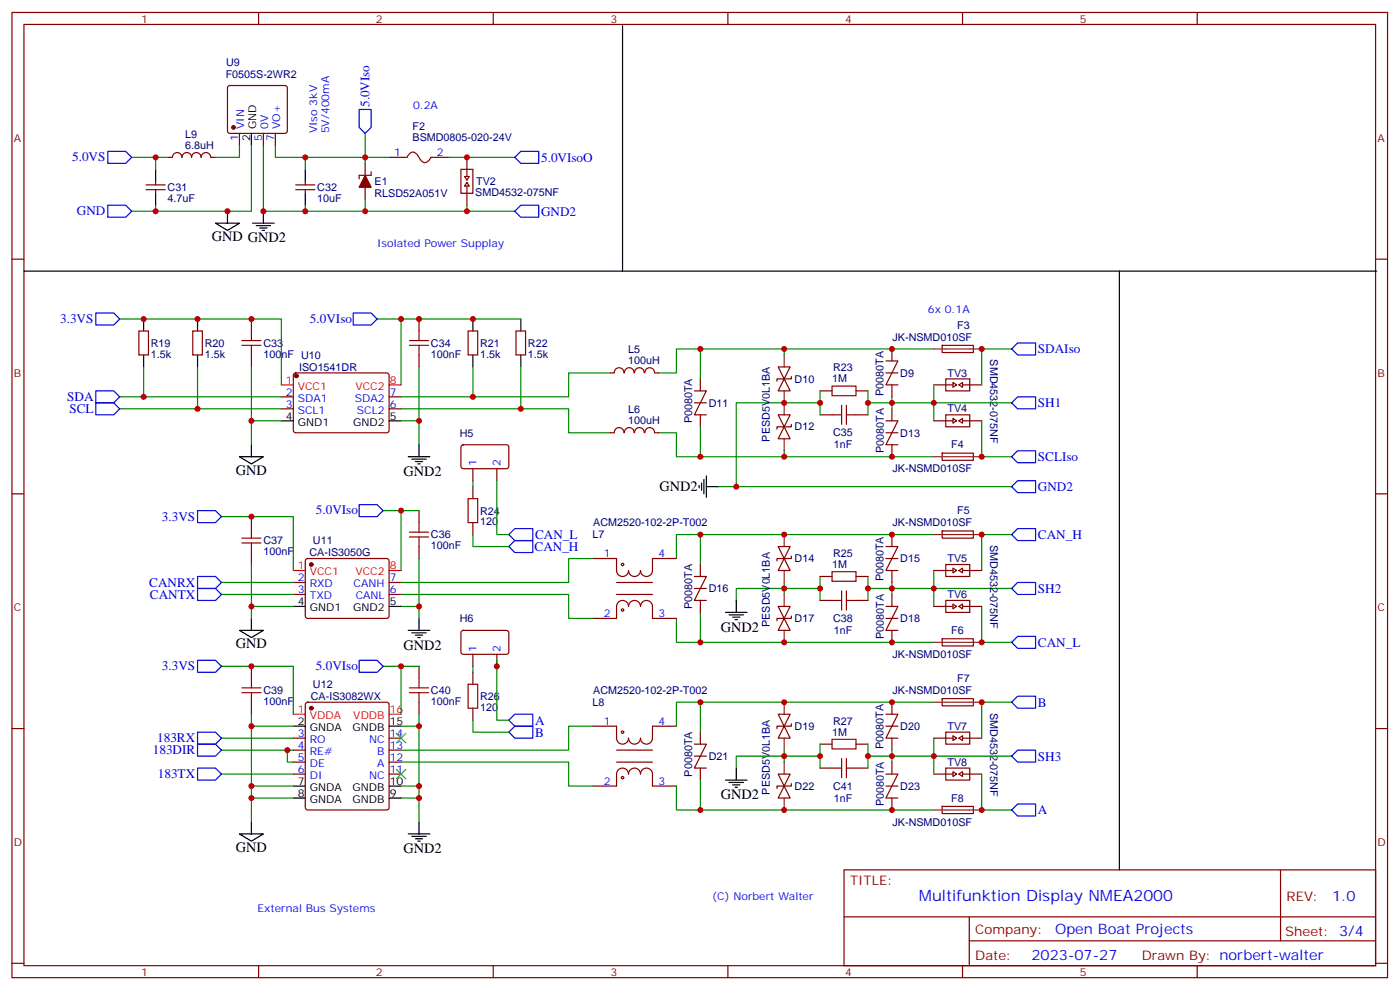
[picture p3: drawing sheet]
<svg xmlns="http://www.w3.org/2000/svg" width="413mm" height="292mm" viewBox="0 0 413 292" stroke-linecap="round" stroke-linejoin="round" font-family="sans-serif">
<g fill="none" stroke="#870000" stroke-width=".35">
<path d="M3.5 3.7h405.4v284.3h-405.4zM7.1 7.2h398.2v277.3h-398.2zM76.2 3.7v3.5M145.3 3.7v3.5M214.5 3.7v3.5M283.6 3.7v3.5M352.8 3.7v3.5M67.3 25.4l.4-.2h16.3l.5 .2 .2 .5v12.7l-.3 .5-.4 .2h-16.3l-.5-.2-.2-.5v-12.7zM70.6 39.3v3.5M77.6 39.3v3.5M81.1 39.3v3.5M43 54.5h5.7"/>
<path d="M43 55.9h5.7M45.9 53.4v1.1M45.9 55.9v1M49.4 46.4l1.4-.1a1.41 1.41 0 0 1 1.4-1.4 1.41 1.41 0 0 1 1.4 1.5 1.41 1.41 0 0 1 1.4-1.5 1.41 1.41 0 0 1 1.4 1.5 1.41 1.41 0 0 1 1.5-1.5 1.41 1.41 0 0 1 1.4 1.5 1.41 1.41 0 0 1 1.4-1.5 1.41 1.41 0 0 1 1.4 1.5h1.4M87.1 54.5h5.7M87.1 55.9h5.7M90 53.4v1.1M90 55.9v1M107.6 48.1v3.5M107.6 55.2v3.5M109.4 50.6v1h-3.6v1.1M114.7 46.4h5.2l.6-1a1.56 1.56 0 0 1 2.7 .5l.2 .3a2.13 2.13 0 0 0 2.3 1.6l1.3-1.4h5.3"/>
<path d="M135.8 49.9h3.5v7h-3.5zM136.9 52h1.4l-.7 1.1zM137.6 53.8l.7 1h-1.4zM137.6 46.4v5.6M137.6 54.8v5.7M3.5 76.3h3.6M405.3 76.3h3.6M40.9 97.5h2.8v7.1h-2.8zM56.8 97.5h2.8v7.1h-2.8zM74.1 94v3.5M123.5 94v3.5M137.9 97.5h2.9v7.1h-2.9z"/>
<path d="M152 97.5h2.9v7.1h-2.9zM74.1 104.6v3.5M82.9 116.9h3.5M86.7 110.1l.4-.2h27.1l.5 .7-.1 16.5-.7 .4-27-.1-.5-.6v-16.2zM114.7 116.9h3.5M123.5 104.6v3.5M183.8 109.8a1.41 1.41 0 0 0-1.4-1.5 1.41 1.41 0 0 0-1.4 1.5l-1.1 .1M184 109.8a1.41 1.41 0 0 1 1.4-1.5 1.41 1.41 0 0 1 1.4 1.5M187 109.8a1.41 1.41 0 0 1 1.4-1.5 1.41 1.41 0 0 1 1.4 1.5M190 109.8a1.41 1.41 0 0 1 1.4-1.5 1.41 1.41 0 0 1 1.4 1.5M193 109.9h1M204.6 115.1h3.5l-3.5 7.1h3.5"/>
<path d="M204.6 118.7h3.5M206.4 111.6v3.5M229.3 108.1h3.5l-1.7 3.5zM231.1 111.6l1.7 3.5h-3.5zM233.2 110.9v.7h-4.2v.7M241.7 115.1h3.5M252.2 115.1h3.6M261.1 106.3h3.5l-3.5 7.1h3.5M261.1 109.9h3.5M262.8 102.8v3.5M262.8 113.4v3.5M275.2 113.4h5.6"/>
<path d="M277.6 101.8l9.2-.1v2.1l-9.1 .1zM278.7 111.6h7.1v3.5h-7.1zM280.8 112.7l1.1 .7-1.1 .7zM282.6 113.4l1-.7v1.4zM283.6 113.4h5.7M82.9 120.4h3.5M114.7 120.4h3.5M136.1 131.2l.4-.2 13 .1 .4 .6v5.9l-.7 .5-12.9-.1-.5-.6v-5.7zM139.3 138.1v3.5M146.4 138.1v3.5M179.9 127.5h1.1M181 127.5a1.41 1.41 0 0 1 1.4-1.5 1.41 1.41 0 0 1 1.4 1.5"/>
<path d="M184 127.5a1.41 1.41 0 0 1 1.4-1.5 1.41 1.41 0 0 1 1.4 1.5M187 127.5a1.41 1.41 0 0 1 1.4-1.5 1.41 1.41 0 0 1 1.4 1.5M190 127.5a1.41 1.41 0 0 1 1.4-1.5 1.41 1.41 0 0 1 1.4 1.5M193 127.5h1M206.4 122.2v3.5M229.3 122.2h3.5l-1.7 3.5zM231.1 125.7l1.7 3.6h-3.5zM233.2 125v.7h-4.2v.7M241.7 122.2h3.5M252.2 122.2h3.6M261.1 124h3.5l-3.5 7h3.5M261.1 127.5h3.5"/>
<path d="M262.8 120.4v3.6M262.8 131v3.5M275.2 124h5.6M277.6 133.5h9.2v2.1h-9.1zM278.7 122.2h7.1v3.5h-7.1zM280.8 123.3l1.1 .7-1.1 .7zM282.6 124l1-.7v1.4zM283.6 124h5.7M3.5 145.5h3.6M74.1 152.2v3.5M123.5 150.4v3.6M139.3 143.4v3.5"/>
<path d="M139.3 154v3.5M262.8 157.5v3.5M277.6 156.4h9.2v2.1h-9.1zM405.3 145.5h3.6M74.1 162.8v3.5M86.4 171.6h3.6M86.4 175.1h3.6M90.2 164.7l.5-.2h23.2l.5 .2 .3 .5-.1 16.5-.7 .5-23.5-.1-.4-.6v-16.3zM114.7 171.6h3.5M114.7 175.1h3.5M123.5 161v3.5M174.6 164.5h7.1v3.6a1.76 1.76 0 0 0 1.7 1.7 1.76 1.76 0 0 0 1.8-1.7 1.76 1.76 0 0 0 1.8 1.7 1.76 1.76 0 0 0 1.7-1.7 1.76 1.76 0 0 0 1.8 1.7 1.76 1.76 0 0 0 1.8-1.7v-3.6h7"/>
<path d="M181.7 171.6h10.6M181.7 175.1h10.6M204.6 169.8h3.5l-3.5 7.1h3.5M204.6 173.4h3.5M206.4 166.3v3.5M206.4 176.9v3.5M229.3 161h3.5l-1.7 3.5zM229.3 178.6h3.5l-1.7 3.6zM231.1 164.5l1.7 3.6h-3.5zM233.2 163.8v.7h-4.2v.7M241.7 176.9h3.5M241.7 169.8h3.5"/>
<path d="M252.2 176.9h3.6M252.2 169.8h3.6M261.1 178.6h3.5l-3.5 7.1h3.5M261.1 161h3.5l-3.5 7.1h3.5M261.1 164.5h3.5M262.8 168.1v3.5M262.8 175.1v3.5M275.2 178.6h5.6M275.2 168.1h5.6M278.7 176.9h7.1v3.5h-7.1zM278.7 166.3h7.1v3.5h-7.1zM280.8 177.9l1.1 .7-1.1 .8z"/>
<path d="M280.8 167.4l1.1 .7-1.1 .7zM282.6 178.6l1-.7v1.5zM282.6 168.1l1-.7v1.4zM283.6 178.6h5.7M283.6 168.1h5.7M74.1 196.3v3.5M123.5 196.3v3.5M136.1 185.9l.4-.2 13 .1 .4 .6v5.9l-.7 .5-12.9-.1-.5-.6v-5.7zM139.3 192.8v3.5M139.3 198v3.6M146.4 192.8v3.5M174.6 182.2h7.1v-3.6a1.76 1.76 0 0 1 1.7-1.7 1.76 1.76 0 0 1 1.8 1.7 1.76 1.76 0 0 1 1.8-1.7 1.76 1.76 0 0 1 1.7 1.7 1.76 1.76 0 0 1 1.8-1.7 1.76 1.76 0 0 1 1.8 1.7v3.6h7"/>
<path d="M231.1 182.2l1.7 3.5h-3.5zM233.2 181.5v.7h-4.2v.7M261.1 182.2h3.5M262.8 185.7v3.5M277.6 188.2h9.2v2.1h-9.1zM3.5 214.6h3.6M74.1 206.9v3.5M86.4 217.5h3.6M90.2 207.1l.5-.2h23.2l.5 .2 .3 .5v30.3l-.3 .5-.5 .2h-23.2l-.5-.2-.2-.5v-30.3zM114.7 217.5h3.5M123.5 206.9v3.5M139.3 208.6v3.6"/>
<path d="M174.6 213.9h7.1v3.6a1.76 1.76 0 0 0 1.7 1.7 1.76 1.76 0 0 0 1.8-1.7 1.76 1.76 0 0 0 1.8 1.7 1.76 1.76 0 0 0 1.7-1.7 1.76 1.76 0 0 0 1.8 1.7 1.76 1.76 0 0 0 1.8-1.7v-3.6h7M204.6 219.2h3.5l-3.5 7.1h3.5M206.4 215.7v3.5M229.3 210.4h3.5l-1.7 3.5zM231.1 213.9l1.7 3.6h-3.5zM233.2 213.2v.7h-4.2v.7M241.7 219.2h3.5M252.2 219.2h3.6M261.1 210.4h3.5l-3.5 7.1h3.5M261.1 213.9h3.5M262.8 206.9v3.5M262.8 217.5v3.5"/>
<path d="M275.2 217.5h5.6M277.6 205.8h9.2v2.1h-9.1zM278.7 215.7h7.1v3.5h-7.1zM280.8 216.7l1.1 .8-1.1 .7zM282.6 217.5l1-.8v1.5zM283.6 217.5h5.7M405.3 214.6h3.6M86.4 221h3.6M86.4 224.5h3.6M86.4 228h3.6M114.7 221h3.5M114.7 224.5h3.5"/>
<path d="M114.7 228h3.5M174.6 231.6h7.1v-3.6a1.76 1.76 0 0 1 1.7-1.7 1.76 1.76 0 0 1 1.8 1.7 1.76 1.76 0 0 1 1.8-1.7 1.76 1.76 0 0 1 1.7 1.7 1.76 1.76 0 0 1 1.8-1.7 1.76 1.76 0 0 1 1.8 1.7v3.6h7M181.7 221h10.6M181.7 224.5h10.6M204.6 222.7h3.5M206.4 226.3v3.5M229.3 228h3.5l-1.7 3.6zM231.1 231.6l1.7 3.5h-3.5zM233.2 230.9v.7h-4.2v.7M241.7 226.3h3.5M252.2 226.3h3.6M261.1 228h3.5l-3.5 7.1h3.5"/>
<path d="M261.1 231.6h3.5M262.8 224.5v3.5M262.8 235.1v3.5M275.2 228h5.6M277.6 237.6h9.2v2l-9.1 .1zM278.7 226.3h7.1v3.5h-7.1zM280.8 227.3l1.1 .7-1.1 .7zM282.6 228l1-.7v1.4zM283.6 228h5.7M248.7 256.3h156.6v28.2h-156.6zM377.3 256.3v20.9M248.7 270.1h156.5"/>
<path d="M285.6 277.2h119.6M285.6 270.1v14.1M3.5 283.8h3.6M76.2 284.5v3.5M145.3 284.5v3.5M214.5 284.5v3.5M283.6 284.5v3.5M352.8 284.5v3.5M405.3 283.8h3.6"/>
<circle cx="183.4" cy="179.7" r=".35"/>
<circle cx="183.4" cy="166.3" r=".35"/>
<circle cx="183.4" cy="215.7" r=".35"/>
<circle cx="183.4" cy="229.1" r=".35"/>
</g>
<g fill="#870000" stroke="#870000" stroke-width=".35">
<path d="M107.6 51.6l1.8 3.6h-3.6z"/>
<circle cx="91.7" cy="208.6" r=".53"/>
<circle cx="87.3" cy="110.7" r=".53"/>
<circle cx="91.7" cy="166.3" r=".53"/>
<circle cx="68.8" cy="37.5" r=".53"/>
</g>
<path d="M82.9 113.4h3.5M114.7 113.4h3.5M86.4 168.1h3.6M114.7 168.1h3.5M86.4 210.4h3.6M114.7 210.4h3.5" fill="none" stroke="#f00" stroke-width=".35"/>
<g fill="none" stroke="#000" stroke-width=".35">
<path d="M183.4 7.5v72.4M74.1 39.3v3.5M45.9 49.9v3.5M45.9 56.9v3.6M90 49.9v3.5M90 56.9v3.6M7.1 79.9h398.6M63.5 65.8h7.1l-3.6 2.1zM67 62.2v3.6M74.4 65.8h6.4M75.5 66.5h4.2M76.6 67.2h2.1"/>
<path d="M77.3 67.9h.7M77.6 62.2v3.6M329.8 79.9v176.4M42.3 94v3.5M58.2 94v3.5M139.3 94v3.5M153.5 94v3.5M42.3 104.6v3.5M58.2 104.6v3.5M139.3 104.6v3.5M153.5 104.6v3.5M70.6 134.5h7l-3.5 2.2z"/>
<path d="M74.1 131v3.5M82.9 124h3.5M114.7 124h3.5M120.3 134.5h6.3M121.4 135.3h4.2M122.4 136h2.1M123.1 136.7h.7M123.5 131v3.5M206 143v.7M206.7 142.3v2.1M207.4 141.3v4.2M208.1 143.4h3.6"/>
<path d="M208.1 140.2v6.3M86.4 178.6h3.6M114.7 178.6h3.5M217 176.9v3.5M70.6 185.7h7l-3.5 2.1zM74.1 182.2v3.5M120.3 185.7h6.3M121.4 186.4h4.2M122.4 187.1h2.1M123.1 187.8h.7M123.5 182.2v3.5M213.8 180.4h6.3"/>
<path d="M214.8 181.1h4.3M215.9 181.8h2.1M216.6 182.5h.7M86.4 213.9h3.6M114.7 213.9h3.5M86.4 231.6h3.6M86.4 235.1h3.6M114.7 231.6h3.5M114.7 235.1h3.5M213.8 229.8h6.3M214.8 230.5h4.3M215.9 231.2h2.1"/>
<path d="M216.6 231.9h.7M217 226.3v3.5M70.6 245.7h7l-3.5 2.1zM74.1 242.1v3.6M120.3 245.7h6.3M121.4 246.4h4.2M122.4 247.1h2.1M123.1 247.8h.7M123.5 242.1v3.6"/>
</g>
<g fill="none" stroke="#a10000" stroke-width=".35">
<path d="M74.1 97.5v2.8M123.5 97.5v2.8M71.3 100.3h5.6M71.3 101.7h5.6M74.1 101.7v2.9M120.6 100.3h5.7M120.6 101.7h5.7M123.5 101.7v2.9M245.2 113.7h7v2.9h-7zM248 119.4v5.6M249.4 119.4v5.6M245.2 122.2h2.8"/>
<path d="M249.4 122.2h2.8M71.3 158.5h5.6M71.3 159.9h5.6M74.1 155.7v2.8M74.1 159.9v2.9M120.6 156.8h5.7M120.6 158.2h5.7M123.5 154v2.8M123.5 158.2v2.8M137.9 146.9h2.9v7.1h-2.9zM245.2 168.4h7v2.8h-7zM245.2 176.9h2.8"/>
<path d="M248 174.1v5.6M249.4 174.1v5.6M249.4 176.9h2.8M74.1 199.8v2.8M123.5 199.8v2.8M71.3 202.6h5.6M71.3 204h5.6M74.1 204v2.9M120.6 202.6h5.7M120.6 204h5.7M123.5 204v2.9M137.9 201.6h2.9v7h-2.9z"/>
<path d="M245.2 217.8h7v2.8h-7zM245.2 226.3h2.8M248 223.4v5.7M249.4 223.4v5.7M249.4 226.3h2.8"/>
</g>
<g fill="none" stroke="#8c2424" stroke-width=".35">
<path d="M231.1 104.6v3.5M231.1 115.1v7.1M275.2 102.8h14.1M231.1 129.3v3.5M275.2 134.5h14.1M231.1 157.5v3.5M275.2 157.5h14.1M231.1 168.1v3.5M231.1 175.1v3.5M231.1 185.7v3.5M275.2 189.2h14.1M231.1 206.9v3.5"/>
<path d="M231.1 217.5v3.5M275.2 206.9h14.1M231.1 224.5v3.5M231.1 235.1v3.5M275.2 238.6h14.1"/>
</g>
<g fill="none" stroke="#008700" stroke-width=".35">
<path d="M107.6 39.3v8.8M38.8 46.4h7.1v3.5M45.9 46.4h3.5M70.6 42.8v3.6h-7.1M74.1 42.8v19.4h-28.2M77.6 42.8v19.4h74.1M81.1 42.8v3.6h33.6M90 46.4v3.5M107.6 58.7v3.5M132.3 46.4h19.4M45.9 60.5v1.7h-7.1M90 60.5v1.7"/>
<path d="M137.6 60.5v1.7M35.3 94h47.6v19.4M111.1 94h7.1M153.5 94h-35.3v19.4M35.3 116.9h47.6M42.3 108.1v8.8M58.2 108.1v12.3M74.1 108.1v22.9M123.5 108.1v22.9M139.3 108.1v8.8M153.5 108.1v12.3M179.9 109.9h-12.3v7h-49.4"/>
<path d="M206.4 102.8v8.8M231.1 102.8v1.8M241.7 118.7h-24.7v24.7M241.7 115.1v7.1M255.8 115.1v7.1M262.8 116.9v3.5M275.2 102.8h-75.9v7.1h-5.3M275.2 113.4v5.3h-19.4M298.1 102.8h-8.8v10.6M298.1 118.7h-22.9v5.3M35.3 120.4h47.6M74.1 124h8.8"/>
<path d="M118.2 120.4h49.4v7.1h12.3M118.2 124h5.3M194 127.5h5.3v7h75.9M206.4 125.7v8.8M231.1 132.8v1.7M289.3 124v10.5h8.8M65.3 152.2h21.1v15.9M112.9 150.4h10.6M118.2 150.4v17.7M139.3 157.5v3.5h10.6M139.3 141.6v1.8M146.4 141.6v15.9h3.5"/>
<path d="M206.4 157.5v8.8M211.7 143.4h86.4M275.2 157.5h-75.9v7M298.1 157.5h-8.8v10.6M65.3 171.6h21.1M65.3 175.1h21.1M74.1 166.3v15.9M74.1 178.6h12.3M118.2 175.1h49.4v7.1h7M118.2 178.6h5.3M123.5 164.5v17.7M174.6 164.5h-7v7.1h-49.4"/>
<path d="M231.1 171.6v3.5M241.7 173.4h-24.7v3.5M241.7 169.8v7.1M255.8 169.8v7.1M262.8 171.6v3.5M275.2 168.1v5.3h-19.4M289.3 178.6v10.6h8.8M298.1 173.4h-22.9v5.2M65.3 196.3h21.1v14.1M112.9 196.3h10.6M118.2 196.3v14.1M139.3 196.3v1.7"/>
<path d="M146.4 194.5v17.7h3.5M199.3 182.2v7h75.9M206.4 180.4v8.8M65.3 217.5h21.1M74.1 210.4v31.7M74.1 213.9h12.3M118.2 213.9h5.3v28.2M123.5 210.4v3.5M139.3 212.2v3.5h10.6M174.6 213.9h-7v7.1h-49.4M206.4 206.9v8.8M241.7 219.2v7.1"/>
<path d="M255.8 219.2v7.1M275.2 206.9h-75.9v7M275.2 217.5v5.2h-19.4M298.1 206.9h-8.8v10.6M65.3 221h19.4M65.3 228h21.1M74.1 231.6h12.3M74.1 235.1h12.3M86.4 221h-1.7v3.5h1.7M118.2 224.5h49.4v7.1h7M118.2 231.6h5.3M118.2 235.1h5.3"/>
<path d="M199.3 231.6v7h75.9M206.4 229.8v8.8M231.1 221v3.5M241.7 222.7h-24.7v3.6M262.8 221v3.5M289.3 228v10.6h8.8M298.1 222.7h-22.9v5.3"/>
</g>
<path d="M116.8 216l2.8 2.9M119.6 216l-2.8 2.9M116.8 226.6l2.8 2.8M119.6 226.6l-2.8 2.8" fill="none" stroke="#3c3" stroke-width=".35"/>
<g fill="none" stroke="#00f" stroke-width=".35">
<path d="M105.8 32.2h3.6v5.3l-1.8 1.8-1.8-1.8zM31.7 44.6h5.3l1.8 1.8-1.8 1.7h-5.3zM151.7 46.4l1.8-1.8h5.2v3.5h-5.2zM31.7 60.5h5.3l1.8 1.7-1.8 1.8h-5.3zM151.7 62.2l1.8-1.7h5.2v3.5h-5.2zM28.2 92.2h5.3l1.8 1.8-1.8 1.7h-5.3zM104.1 92.2h5.3l1.7 1.8-1.7 1.7h-5.3zM28.2 115.1h5.3l1.8 1.8-1.8 1.8h-5.3zM28.2 118.7h5.3l1.8 1.7-1.8 1.8h-5.3zM298.1 102.8l1.8-1.8h5.3v3.6h-5.3zM298.1 118.7l1.8-1.8h5.3v3.5h-5.3zM298.1 134.5l1.8-1.7h5.3v3.5h-5.3z"/>
<path d="M58.2 150.4h5.3l1.8 1.8-1.8 1.8h-5.3zM105.8 148.7h5.3l1.8 1.7-1.8 1.8h-5.3zM149.9 157.5l1.8-1.8h5.3v3.5h-5.3zM298.1 143.4l1.8-1.8h5.3v3.5h-5.3zM298.1 157.5l1.8-1.8h5.3v3.5h-5.3zM58.2 169.8h5.3l1.8 1.8-1.8 1.8h-5.3zM58.2 173.4h5.3l1.8 1.7-1.8 1.8h-5.3zM149.9 161l1.8-1.8h5.3v3.6h-5.3zM298.1 173.4l1.8-1.8h5.3v3.5h-5.3zM58.2 194.5h5.3l1.8 1.8-1.8 1.7h-5.3zM105.8 194.5h5.3l1.8 1.8-1.8 1.7h-5.3zM298.1 189.2l1.8-1.7h5.3v3.5h-5.3z"/>
<path d="M58.2 215.7h5.3l1.8 1.8-1.8 1.7h-5.3zM58.2 219.2h5.3l1.8 1.8-1.8 1.7h-5.3zM149.9 212.2l1.8-1.8h5.3v3.5h-5.3zM151.7 213.9h5.3v3.6h-5.3l-1.8-1.8zM298.1 206.9l1.8-1.8h5.3v3.5h-5.3zM58.2 226.3h5.3l1.8 1.7-1.8 1.8h-5.3zM298.1 222.7l1.8-1.7h5.3v3.5h-5.3zM298.1 238.6l1.8-1.7h5.3v3.5h-5.3z"/>
</g>
<g fill="#c00">
<circle cx="289.3" cy="102.8" r=".88"/>
<circle cx="262.8" cy="118.7" r=".88"/>
<circle cx="275.2" cy="118.7" r=".88"/>
<circle cx="289.3" cy="134.5" r=".88"/>
<circle cx="255.8" cy="118.7" r=".88"/>
<circle cx="262.8" cy="102.8" r=".88"/>
<circle cx="262.8" cy="134.5" r=".88"/>
<circle cx="206.4" cy="134.5" r=".88"/>
<circle cx="206.4" cy="102.8" r=".88"/>
<circle cx="206.4" cy="157.5" r=".88"/>
<circle cx="206.4" cy="189.2" r=".88"/>
<circle cx="231.1" cy="189.2" r=".88"/>
<circle cx="231.1" cy="157.5" r=".88"/>
<circle cx="262.8" cy="189.2" r=".88"/>
<circle cx="262.8" cy="157.5" r=".88"/>
<circle cx="231.1" cy="173.4" r=".88"/>
<circle cx="241.7" cy="173.4" r=".88"/>
<circle cx="255.8" cy="173.4" r=".88"/>
<circle cx="289.3" cy="189.2" r=".88"/>
<circle cx="275.2" cy="173.4" r=".88"/>
<circle cx="262.8" cy="173.4" r=".88"/>
<circle cx="289.3" cy="157.5" r=".88"/>
<circle cx="289.3" cy="206.9" r=".88"/>
<circle cx="262.8" cy="222.7" r=".88"/>
<circle cx="275.2" cy="222.7" r=".88"/>
<circle cx="289.3" cy="238.6" r=".88"/>
<circle cx="255.8" cy="222.7" r=".88"/>
<circle cx="241.7" cy="222.7" r=".88"/>
<circle cx="231.1" cy="222.7" r=".88"/>
<circle cx="262.8" cy="206.9" r=".88"/>
<circle cx="262.8" cy="238.6" r=".88"/>
<circle cx="231.1" cy="206.9" r=".88"/>
<circle cx="231.1" cy="238.6" r=".88"/>
<circle cx="206.4" cy="238.6" r=".88"/>
<circle cx="206.4" cy="206.9" r=".88"/>
<circle cx="139.3" cy="116.9" r=".88"/>
<circle cx="153.5" cy="120.4" r=".88"/>
<circle cx="123.5" cy="94" r=".88"/>
<circle cx="139.3" cy="94" r=".88"/>
<circle cx="123.5" cy="124" r=".88"/>
<circle cx="74.1" cy="94" r=".88"/>
<circle cx="58.2" cy="94" r=".88"/>
<circle cx="74.1" cy="124" r=".88"/>
<circle cx="42.3" cy="116.9" r=".88"/>
<circle cx="58.2" cy="120.4" r=".88"/>
<circle cx="42.3" cy="94" r=".88"/>
<circle cx="118.2" cy="94" r=".88"/>
<circle cx="217" cy="143.4" r=".88"/>
<circle cx="123.5" cy="178.6" r=".88"/>
<circle cx="118.2" cy="150.4" r=".88"/>
<circle cx="74.1" cy="152.2" r=".88"/>
<circle cx="74.1" cy="178.6" r=".88"/>
<circle cx="231.1" cy="118.7" r=".88"/>
<circle cx="231.1" cy="102.8" r=".88"/>
<circle cx="231.1" cy="134.5" r=".88"/>
<circle cx="241.7" cy="118.7" r=".88"/>
<circle cx="123.5" cy="231.6" r=".88"/>
<circle cx="123.5" cy="235.1" r=".88"/>
<circle cx="123.5" cy="213.9" r=".88"/>
<circle cx="118.2" cy="196.3" r=".88"/>
<circle cx="74.1" cy="213.9" r=".88"/>
<circle cx="74.1" cy="231.6" r=".88"/>
<circle cx="74.1" cy="235.1" r=".88"/>
<circle cx="84.7" cy="221" r=".88"/>
<circle cx="74.1" cy="196.3" r=".88"/>
<circle cx="107.6" cy="62.2" r=".88"/>
<circle cx="77.6" cy="62.2" r=".88"/>
<circle cx="90" cy="62.2" r=".88"/>
<circle cx="107.6" cy="46.4" r=".88"/>
<circle cx="90" cy="46.4" r=".88"/>
<circle cx="137.6" cy="62.2" r=".88"/>
<circle cx="137.6" cy="46.4" r=".88"/>
<circle cx="146.4" cy="196.3" r=".88"/>
<circle cx="45.9" cy="46.4" r=".88"/>
<circle cx="45.9" cy="62.2" r=".88"/>
<circle cx="67" cy="62.2" r=".88"/>
</g>
<text font-size="4.6" fill="#00f" x="270.8" y="265.3">Multifunktion Display NMEA2000</text>
<g font-size="4.2">
<text x="62.4" y="71">GND GND2</text>
<text x="69.5" y="139.8">GND</text>
<text x="118.9" y="140.2">GND2</text>
<text x="194.3" y="144.8">GND2</text>
<text x="69.5" y="191">GND</text>
<text x="118.9" y="191.3">GND2</text>
<text x="212.4" y="186.1">GND2</text>
<text x="212.4" y="235.4">GND2</text>
<text x="69.5" y="251">GND</text>
<text x="118.9" y="251.3">GND2</text>
</g>
<g font-size="4.2" fill="#00f">
<text x="392.5" y="265.5">1.0</text>
<text x="310.9" y="275.1">Open Boat Projects</text>
<text x="304" y="282.9">2023-07-27</text>
</g>
<g font-size="3.9" fill="#00f">
<text x="108.9" y="31.5" transform="rotate(-90 108.9 31.5)">5.0VIso</text>
<text x="21.3" y="47.5">5.0VS</text>
<text x="159.5" y="47.6">5.0VIsoO</text>
<text x="22.7" y="63.4">GND</text>
<text x="159.5" y="63.5">GND2</text>
<text x="17.7" y="95.2">3.3VS</text>
<text x="91.3" y="95.1">5.0VIso</text>
<text x="305.9" y="104">SDAIso</text>
<text x="19.8" y="118.1">SDA</text>
<text x="305.9" y="119.9">SH1</text>
<text x="20.5" y="121.7">SCL</text>
<text x="305.9" y="135.8">SCLIso</text>
<text x="305.9" y="144.6">GND2</text>
<text x="47.7" y="153.4">3.3VS</text>
<text x="93.1" y="151.5">5.0VIso</text>
<text x="157.7" y="158.8">CAN_L</text>
<text x="305.9" y="158.8">CAN_H</text>
<text x="157.5" y="162.3">CAN_H</text>
<text x="44" y="172.8">CANRX</text>
<text x="44.2" y="176.3">CANTX</text>
<text x="305.9" y="174.6">SH2</text>
<text x="305.9" y="190.5">CAN_L</text>
<text x="47.7" y="197.5">3.3VS</text>
<text x="93.1" y="197.4">5.0VIso</text>
<text x="305.9" y="208.2">B</text>
<text x="157.7" y="213.5">A</text>
<text x="46.3" y="218.7">183RX</text>
<text x="157.7" y="217">B</text>
<text x="45" y="222.2">183DIR</text>
<text x="305.9" y="224">SH3</text>
<text x="46.5" y="229.3">183TX</text>
<text x="305.9" y="239.9">A</text>
</g>
<g font-size="3.9" fill="#800">
<text x="250.5" y="260.8">TITLE:</text>
<text x="379.1" y="265.5">REV:</text>
<text x="287.4" y="275">Company:</text>
<text x="378.7" y="275.7">Sheet: 3/4</text>
<text x="287.4" y="282.7">Date:</text>
<text x="336.4" y="282.8">Drawn By: norbert-walter</text>
</g>
<g font-size="3.2" fill="#800">
<text x="41.6" y="6.7">1</text>
<text x="110.8" y="6.7">2</text>
<text x="179.9" y="6.7">3</text>
<text x="249.1" y="6.7">4</text>
<text x="318.2" y="6.7">5</text>
<text x="4.1" y="41.8">A</text>
<text x="405.9" y="41.8">A</text>
<text x="4.1" y="110.9">B</text>
<text x="405.9" y="110.9">B</text>
<text x="4.1" y="180.1">C</text>
<text x="405.9" y="180.1">C</text>
<text x="4.1" y="249.2">D</text>
<text x="405.9" y="249.2">D</text>
<text x="41.6" y="287.5">1</text>
<text x="110.8" y="287.5">2</text>
<text x="179.9" y="287.5">3</text>
<text x="249.1" y="287.5">4</text>
<text x="318.2" y="287.5">5</text>
</g>
<g font-size="3.2" fill="#000080">
<text x="66.5" y="22.8">F0505S-2WR2</text>
<text x="66.6" y="19.3">U9</text>
<text x="54.6" y="40.7">L9</text>
<text x="121.5" y="41.7">BSMD0805-020-24V</text>
<text x="121.5" y="38.4">F2</text>
<text x="54.6" y="43.9">6.8uH</text>
<text x="49.4" y="59.5">4.7uF</text>
<text x="49.4" y="56.2">C31</text>
<text x="93.5" y="59.5">10uF</text>
<text x="93.5" y="56.3">C32</text>
<text x="110.3" y="58">RLSD52A051V</text>
<text x="110.4" y="54.5">E1</text>
<text x="140.1" y="57.8">SMD4532-075NF</text>
<text x="140.3" y="54.5">TV2</text>
<text x="263" y="100.3">JK-NSMD010SF</text>
<text x="282.1" y="96.8">F3</text>
<text x="44.4" y="105.4">1.5k</text>
<text x="44.4" y="102.3">R19</text>
<text x="60.3" y="105.4">1.5k</text>
<text x="60.3" y="102.3">R20</text>
<text x="77.6" y="105.4">100nF U10</text>
<text x="77.6" y="102.2">C33</text>
<text x="127" y="105.4">100nF</text>
<text x="127" y="102.2">C34</text>
<text x="141.5" y="105.4">1.5k</text>
<text x="141.5" y="102.3">R21</text>
<text x="155.6" y="105.4">1.5k</text>
<text x="155.6" y="102.3">R22</text>
<text x="185.1" y="107.3">100uH</text>
<text x="185.1" y="104">L5</text>
<text x="291.7" y="105.9" transform="rotate(90 291.7 105.9)">SMD4532-075NF</text>
<text x="88.1" y="109.2">ISO1541DR</text>
<text x="234.2" y="112.7">D10</text>
<text x="245.2" y="112.7">1M</text>
<text x="245.5" y="109.4">R23</text>
<text x="265.3" y="111">D9</text>
<text x="279.2" y="110.9">TV3</text>
<text x="208.8" y="119.8">D11</text>
<text x="260.4" y="116.6" transform="rotate(-90 260.4 116.6)">P0080TA</text>
<text x="185.1" y="124.9">100uH</text>
<text x="185.1" y="121.6">L6</text>
<text x="204" y="124.7" transform="rotate(-90 204 124.7)">P0080TA</text>
<text x="279.2" y="121.5">TV4</text>
<text x="135.5" y="128.7">H5</text>
<text x="226.8" y="130.1" transform="rotate(-90 226.8 130.1)">PESD5V0L1BA</text>
<text x="234.2" y="126.8">D12</text>
<text x="245.5" y="128.6">C35</text>
<text x="265.3" y="128.6">D13</text>
<text x="245.7" y="132.1">1nF</text>
<text x="260.4" y="133.5" transform="rotate(-90 260.4 133.5)">P0080TA</text>
<text x="280.3" y="132.1">F4</text>
<text x="263" y="139.1">JK-NSMD010SF</text>
<text x="141.5" y="154.7">120</text>
<text x="141.5" y="151.6">R24</text>
<text x="174.8" y="155">ACM2520-102-2P-T002</text>
<text x="263" y="155">JK-NSMD010SF</text>
<text x="282.1" y="151.5">F5</text>
<text x="77.6" y="160.4">C37</text>
<text x="92.2" y="160.4">U11</text>
<text x="127" y="161.8">100nF</text>
<text x="127" y="158.6">C36</text>
<text x="174.6" y="158.5">L7</text>
<text x="291.7" y="160.5" transform="rotate(90 291.7 160.5)">SMD4532-075NF</text>
<text x="77.6" y="163.6">100nF</text>
<text x="91.2" y="163.9">CA-IS3050G</text>
<text x="234.2" y="165.6">D14</text>
<text x="245.2" y="167.4">1M</text>
<text x="245.5" y="164.1">R25</text>
<text x="265.3" y="165.7">D15</text>
<text x="279.2" y="165.6">TV5</text>
<text x="260.4" y="171.3" transform="rotate(-90 260.4 171.3)">P0080TA</text>
<text x="204" y="179.4" transform="rotate(-90 204 179.4)">P0080TA</text>
<text x="208.8" y="174.5">D16</text>
<text x="279.2" y="176.2">TV6</text>
<text x="135.5" y="183.3">H6</text>
<text x="226.9" y="184.7" transform="rotate(-90 226.9 184.7)">PESD5V0L1BA</text>
<text x="234.2" y="183.3">D17</text>
<text x="245.5" y="183.3">C38</text>
<text x="265.3" y="183.3">D18</text>
<text x="245.7" y="186.8">1nF</text>
<text x="260.4" y="188.2" transform="rotate(-90 260.4 188.2)">P0080TA</text>
<text x="280.3" y="186.8">F6</text>
<text x="263" y="193.8">JK-NSMD010SF</text>
<text x="92.2" y="202.7">U12</text>
<text x="282.1" y="200.9">F7</text>
<text x="77.6" y="207.7">100nF</text>
<text x="77.6" y="204.5">C39</text>
<text x="91.6" y="206.3">CA-IS3082WX</text>
<text x="127" y="207.7">100nF</text>
<text x="127" y="204.5">C40</text>
<text x="141.5" y="209.4">120</text>
<text x="141.5" y="206.3">R26</text>
<text x="174.6" y="207.9">L8</text>
<text x="174.8" y="204.4">ACM2520-102-2P-T002</text>
<text x="263" y="204.4">JK-NSMD010SF</text>
<text x="291.7" y="209.9" transform="rotate(90 291.7 209.9)">SMD4532-075NF</text>
<text x="234.2" y="215">D19</text>
<text x="245.5" y="213.5">R27</text>
<text x="265.3" y="215.1">D20</text>
<text x="279.2" y="215">TV7</text>
<text x="245.2" y="216.7">1M</text>
<text x="260.4" y="220.7" transform="rotate(-90 260.4 220.7)">P0080TA</text>
<text x="208.8" y="223.9">D21</text>
<text x="279.2" y="225.6">TV8</text>
<text x="204" y="228.8" transform="rotate(-90 204 228.8)">P0080TA</text>
<text x="234.2" y="232.6">D22</text>
<text x="245.5" y="232.6">C41</text>
<text x="265.3" y="232.7">D23</text>
<text x="226.9" y="234.1" transform="rotate(-90 226.9 234.1)">PESD5V0L1BA</text>
<text x="245.7" y="236.2">1nF</text>
<text x="260.4" y="237.6" transform="rotate(-90 260.4 237.6)">P0080TA</text>
<text x="280.3" y="236.2">F8</text>
<text x="263" y="243.2">JK-NSMD010SF</text>
</g>
<g font-size="3.2" fill="#00f">
<text x="121.7" y="32.2">0.2A</text>
<text x="70.2" y="41.5" transform="rotate(-90 70.2 41.5)">1</text>
<text x="72" y="38" transform="rotate(-90 72 38)">VIN</text>
<text x="77.3" y="41.5" transform="rotate(-90 77.3 41.5)">5</text>
<text x="79" y="38" transform="rotate(-90 79 38)">0V</text>
<text x="80.8" y="41.5" transform="rotate(-90 80.8 41.5)">7</text>
<text x="82.5" y="38" transform="rotate(-90 82.5 38)">VO+</text>
<text x="93.5" y="39.3" transform="rotate(-90 93.5 39.3)">VIso 3kV</text>
<text x="97" y="39.3" transform="rotate(-90 97 39.3)">5V/400mA</text>
<text x="116.2" y="46">1</text>
<text x="128.8" y="46">2</text>
<text x="111.1" y="72.8">Isolated Power Supplay</text>
<text x="273.4" y="92.2">6x 0.1A</text>
<text x="84.2" y="116.6">2</text>
<text x="87.7" y="118.3">SDA1</text>
<text x="104.5" y="118.3">SDA2</text>
<text x="114.8" y="116.6">7</text>
<text x="84.2" y="120.1">3</text>
<text x="87.7" y="121.8">SCL1</text>
<text x="105.2" y="121.8">SCL2</text>
<text x="114.8" y="120.1">6</text>
<text x="140.4" y="137.4" transform="rotate(-90 140.4 137.4)">1</text>
<text x="147.5" y="137.4" transform="rotate(-90 147.5 137.4)">2</text>
<text x="177.9" y="164.2">1</text>
<text x="194" y="164.2">4</text>
<text x="87.8" y="171.2">2</text>
<text x="91.3" y="173">RXD</text>
<text x="104.2" y="173">CANH</text>
<text x="114.8" y="171.2">7</text>
<text x="87.8" y="174.8">3</text>
<text x="91.3" y="176.5">TXD</text>
<text x="104.8" y="176.5">CANL</text>
<text x="114.8" y="174.8">6</text>
<text x="177.9" y="181.8">2</text>
<text x="194" y="181.8">3</text>
<text x="140.4" y="192.1" transform="rotate(-90 140.4 192.1)">1</text>
<text x="147.5" y="192.1" transform="rotate(-90 147.5 192.1)">2</text>
<text x="177.9" y="213.6">1</text>
<text x="194" y="213.6">4</text>
<text x="87.8" y="217.1">3</text>
<text x="87.8" y="220.6">4</text>
<text x="91.3" y="218.9">RO</text>
<text x="108.8" y="218.9">NC</text>
<text x="114.8" y="220.6">13</text>
<text x="114.8" y="217.1">14</text>
<text x="87.8" y="224.2">5</text>
<text x="87.8" y="227.7">6</text>
<text x="91.3" y="222.4">RE#</text>
<text x="91.3" y="225.9">DE</text>
<text x="111.2" y="222.4">B</text>
<text x="111.2" y="225.9">A</text>
<text x="114.8" y="227.7">11</text>
<text x="114.8" y="224.2">12</text>
<text x="91.3" y="229.4">DI</text>
<text x="108.8" y="229.4">NC</text>
<text x="177.9" y="231.2">2</text>
<text x="194" y="231.2">3</text>
<text x="75.8" y="268.6">External Bus Systems</text>
<text x="209.9" y="265.1">(C) Norbert Walter</text>
</g>
<g font-size="3.2">
<text x="73.7" y="41.5" transform="rotate(-90 73.7 41.5)">2</text>
<text x="75.5" y="38" transform="rotate(-90 75.5 38)">GND</text>
<text x="84.2" y="123.6">4</text>
<text x="87.7" y="125.4">GND1</text>
<text x="104.1" y="125.4">GND2</text>
<text x="114.8" y="123.6">5</text>
<text x="87.8" y="178.3">4</text>
<text x="114.8" y="178.3">5</text>
<text x="91.3" y="180.1">GND1</text>
<text x="104.1" y="180.1">GND2</text>
<text x="87.8" y="213.6">2</text>
<text x="91.3" y="215.3">GNDA</text>
<text x="103.9" y="215.3">GNDB</text>
<text x="114.8" y="213.6">15</text>
<text x="87.8" y="231.2">7</text>
<text x="91.3" y="233">GNDA</text>
<text x="103.9" y="233">GNDB</text>
<text x="114.8" y="231.2">10</text>
<text x="87.8" y="234.7">8</text>
<text x="91.3" y="236.5">GNDA</text>
<text x="103.9" y="236.5">GNDB</text>
<text x="114.8" y="234.7">9</text>
</g>
<g font-size="3.2" fill="#f00">
<text x="84.2" y="113">1</text>
<text x="114.8" y="113">8</text>
<text x="87.7" y="114.8">VCC1</text>
<text x="104.7" y="114.8">VCC2</text>
<text x="87.8" y="167.7">1</text>
<text x="114.8" y="167.7">8</text>
<text x="91.3" y="169.5">VCC1</text>
<text x="104.7" y="169.5">VCC2</text>
<text x="87.8" y="210">1</text>
<text x="91.3" y="211.8">VDDA</text>
<text x="104.1" y="211.8">VDDB</text>
<text x="114.8" y="210">16</text>
</g>
</svg>
